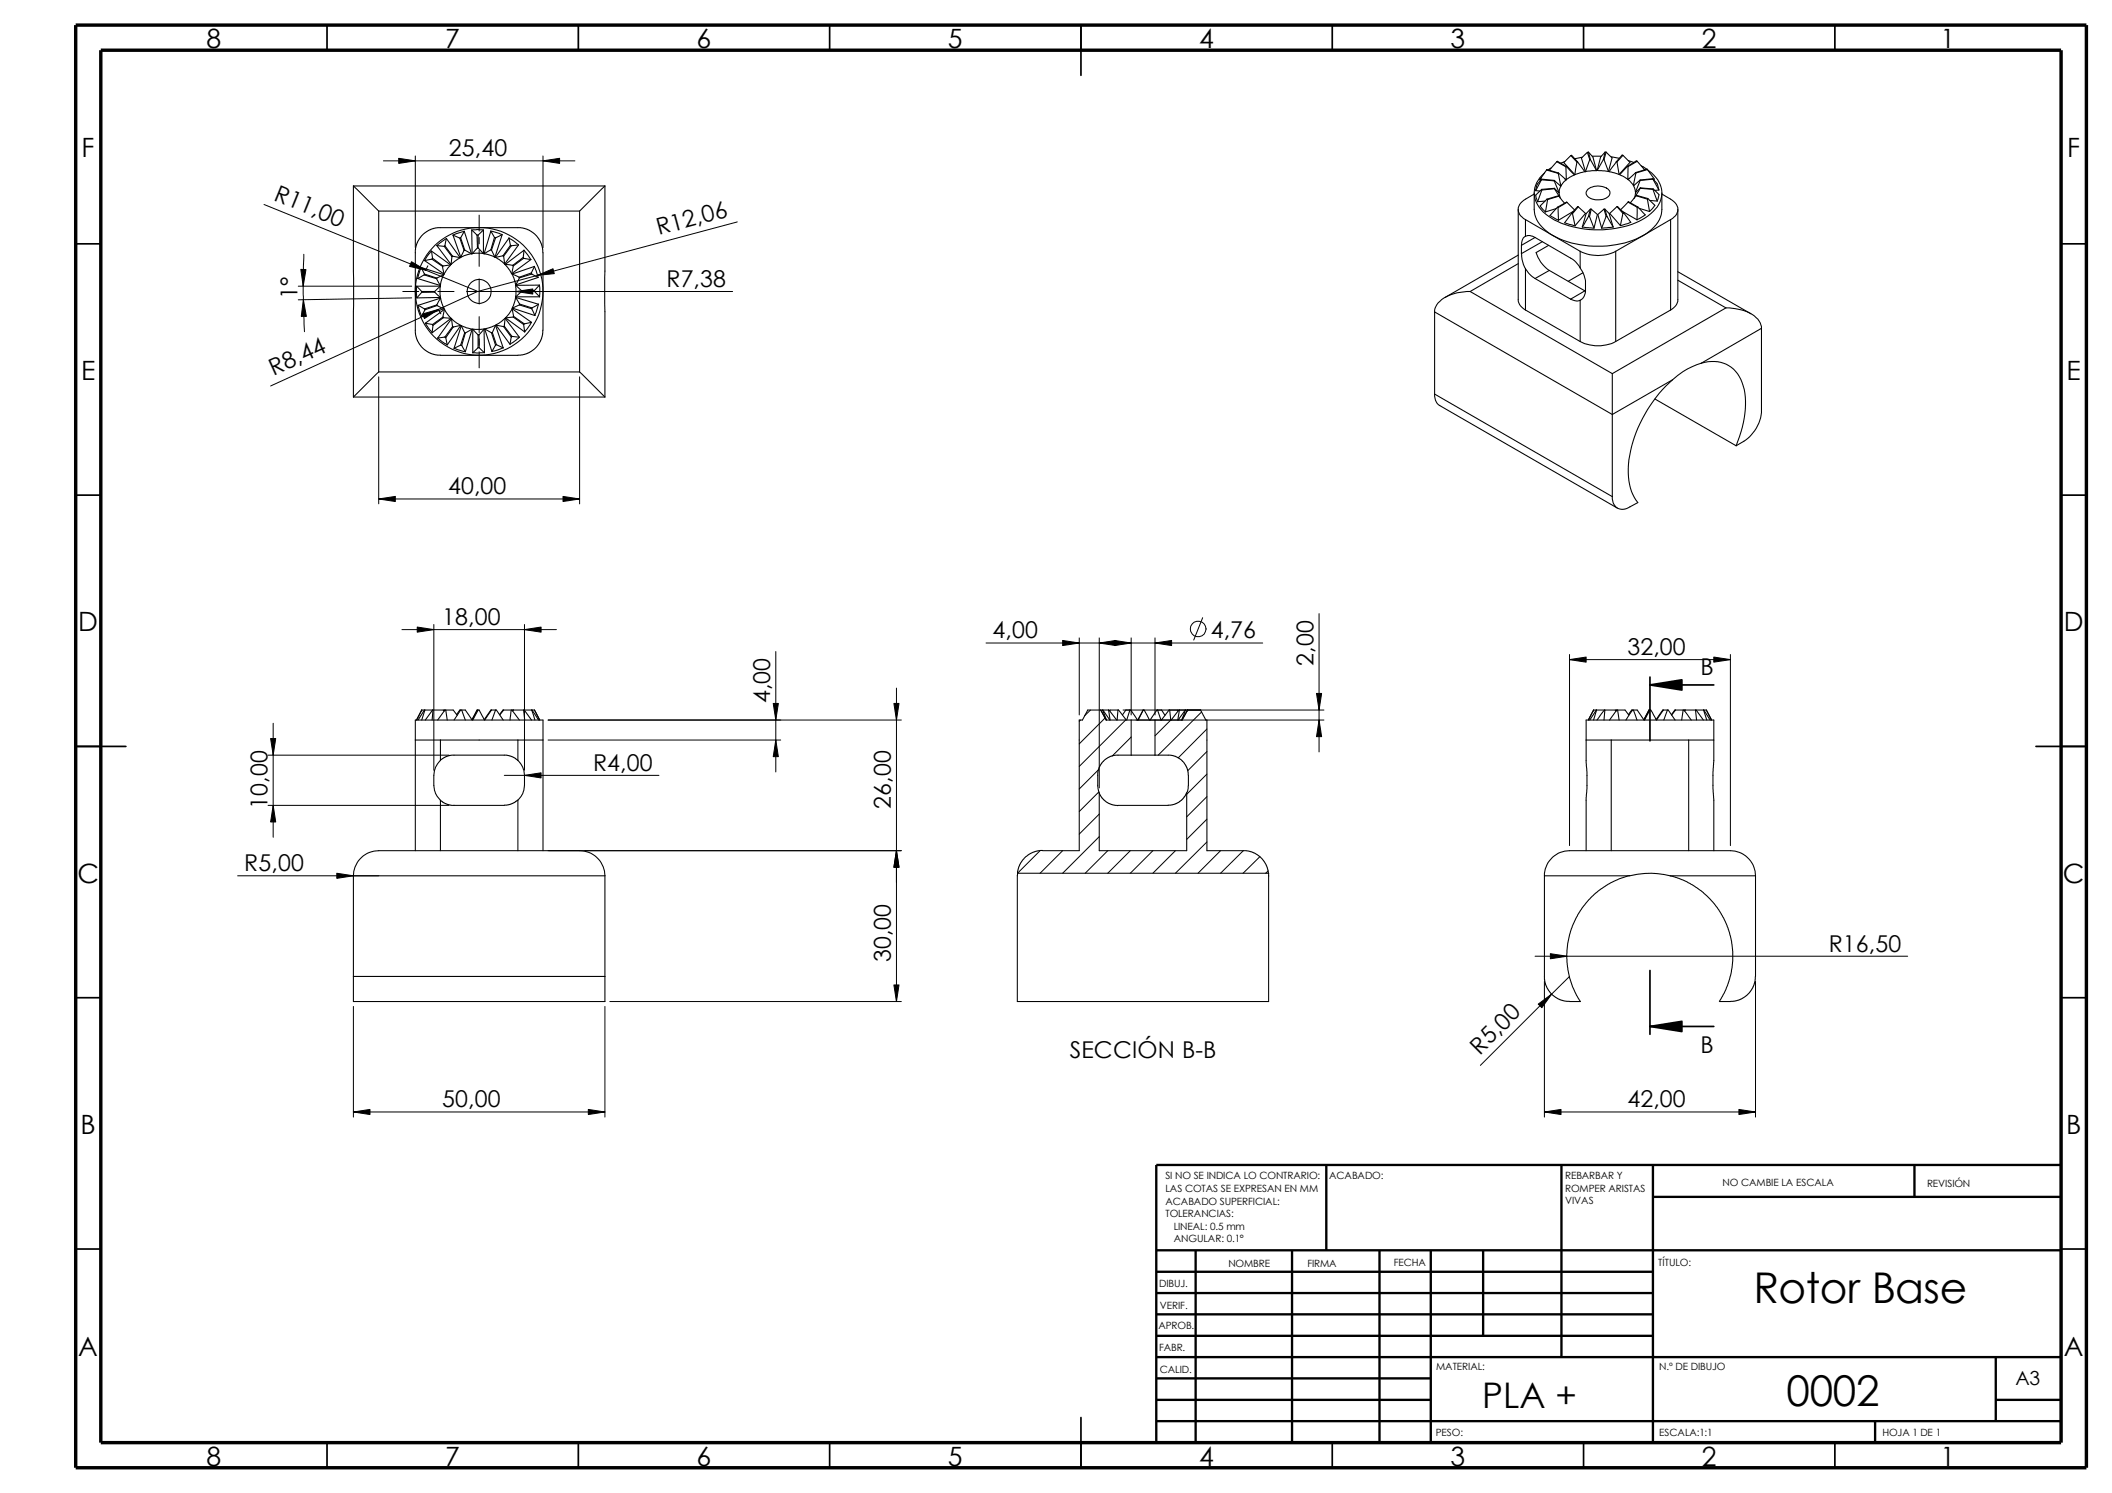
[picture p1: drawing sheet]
<svg xmlns="http://www.w3.org/2000/svg" width="420mm" height="297mm" viewBox="0 0 420 297" stroke-linecap="round" stroke-linejoin="round" font-family="sans-serif">
<g fill="none" stroke="#000" stroke-width=".34">
<path d="M65.1 5v5M115.1 5v5M165 5v5M215 5v10M265 5v5M315 5v5M365 5v5M15.1 48.5h5M410 48.5h5.1M15.1 98.5h5M410 98.5h5.1M328.2 136.3l6.4-1v2z"/>
<path d="M328.2 136.3h12.7M328.2 134.7v12.7M15.1 148.5h9.9M405 148.5h10.1M15.1 198.5h5M328.2 193.1v12.7M410 198.5h5.1M328.2 204.2l6.4-1v2zM328.2 204.2h12.7M15.1 248.5h5M410 248.5h5.1M65.1 287v5"/>
<path d="M115.1 287v5M165 287v5M215 282v10M265 287v5M315 287v5M365 287v5"/>
</g>
<g fill="none" stroke="#000" stroke-width=".47">
<path d="M263.9 231.8v17M310.6 231.8v38.2M328.8 231.8v55.2M328.8 238.1h81.2M380.9 231.8v6.3M410 231.8h-180v55.2M230 248.8h180M230 257.3h98.8M230 253h98.8M237.9 248.8v38.2M257 248.8v38.2M274.4 248.8v38.2"/>
<path d="M284.6 248.8v38.2M295.1 248.8v17M230 265.8h98.8M230 261.5h98.8M230 278.5h54.6M230 274.2h54.6M230 270h180M397 278.5h13M397 270v12.7M230 282.7h180M373 282.7v4.3"/>
</g>
<path d="M15.1 5h400v287h-400zM20.1 10h389.9v277h-389.9z" fill="none" stroke="#000" stroke-width=".68" stroke-linecap="butt"/>
<g fill="none" stroke="#000" stroke-width=".21">
<path d="M70.3 37l5 5M70.3 37v42M70.3 37h50M120.3 37l-5 5M120.3 37v42M305.2 38.4v3.3a6.3 6.3 0 0 0 3.7 5.2M305.2 38.6a7.9 7.9 0 0 0-2.7 1.8 2.12 2.12 0 0 0 1 3.3M305.5 37.9l.9 .1M306.3 35.8h.2M306.7 35.3l-.4 .5M306.7 35.8l-1.2 2.1M306.7 35.8l2.5 .2"/>
<path d="M306.7 35.6l-.9 1.1-.3 1.2M306.7 37.7l-1.2 1.1 .4 1.3M306.7 37.7v.1M306.7 35.6v.2M306.7 35.6l2.5 .3M306.7 37.8l-.8 2.3M307.7 33.8l.1-.1 2.2 .7M307.7 33.8l-1.4 2M307.7 33.8l2.3 .7M307.8 39.6l-1.4 1.4 1.1 1.2M307.8 39.6l.1 .1M307.9 39.7l-.4 2.5"/>
<path d="M308.6 33.4l-.6 .4M309.2 36l1 2.3M309.2 35.9l1.3 1.1-.3 1.3M309.2 37.5l1 .9 .2 1M309.2 37.5h.1M309.2 35.9v.1M309.2 37.5l-2.5 .3M309.2 37.5l.9 1.4M309.2 37.5l-2.5 .2M309.7 32.2l.1-.1 1.8 1M309.7 32.2l-1.5 1.7h.1M309.7 32.2l1.8 1"/>
<path d="M310 34.5l.5 2.5M310 34.4l1.6 1.4-1.1 1.2M310 34.4v.1M310.1 38.3h.1M310.1 39l1.2 1.4M310.1 39l-.1-.1-2.2 .7M310.1 39l-2.2 .7M310.4 36.9l.1 .1M311.3 35.6l.3 .1M311.3 32.1l-.8 .4M311.5 33.2l.1 2.5M311.6 33.1l1.6 1.7-1.6 .9"/>
<path d="M311.6 33.1l-.1 .1M312.5 30.9l-1.4 1.4 2.2 2.5M312.5 30.9h.2l1.1 1.3M312.5 30.9l1.2 1.4M313.7 32.3l-.4 2.5M313.8 32.2l1.5 2-2 .6M313.8 32.2l-.1 .1M314.7 31.3l-1.4 .3M315.8 30.3l-1.2 1.2 .8 2.7M315.8 30.3l.5 1.4M315.9 37.6a3.3 3.3 0 0 1 4.3 .4 1.18 1.18 0 0 1-1 1.5 3.1 3.1 0 0 1-3.6-.8l-.1-.4zM316 30.3h-.2"/>
<path d="M316 30.3l.9 .9 .7 2.8M316 30.3l.4 1.4M316.3 31.7l-.9 2.5M316.3 31.7h.1M316.4 31.7l1.2 2.3M316.8 31.1h1.7M317.6 34l-2.2 .2M317.7 33.9l2.3 .2M319 31.7h.1M319 31.7l-1.3 2.2M319.1 31.7l.9 2.4M319.3 30.3l-.9 .9-.7 2.7"/>
<path d="M319.3 30.3l-.3 1.4M319.3 30.3h.2M319.5 30.3l1.2 1.1-.7 2.7M319.5 30.3l-.4 1.4M320.5 31.2l1.6 .3M321.6 32.2l-1.5 2 2 .5M321.6 32.2h.1M321.7 32.2l.4 2.5M322.9 30.9h-.2l-1.1 1.3M322.9 30.9l1.4 1.4-2.2 2.4M322.9 30.9l-1.2 1.3M323.8 33.1l-1.6 1.7 1.6 .9"/>
<path d="M323.8 33.1h.1M323.9 33.1l-.1 2.6M323.9 31.9l1.1 .4M324.2 35.5l-.4 .2M325.1 36.8l-.2 .1M325.4 38.2h.1M325.4 34.3l-1.5 1.4 1 1.2M325.4 34.3v.1M325.4 34.4l-.5 2.5M325.5 38.9l-1.2 1.4M325.5 38.9l2.3 .6M325.5 38.9l2.2 .7"/>
<path d="M325.7 32.1l-.2-.1-1.7 1.1M325.7 32.1l1.4 1.6-.1 .1M325.7 32.1l-1.8 1M326.3 35.8l-1.3 1.2 .4 1.2M326.3 37.5l-.9 1.4M326.3 35.8v.1M326.3 37.5l2.5 .2M326.3 35.9l-.9 2.3M326.3 37.4l-.9 .9-.3 1.2M326.3 37.4v.1M326.3 37.4l2.6 .2M326.5 33l1.1 .7"/>
<path d="M327.7 33.7h-.1l-2.2 .6M327.7 33.7l1.4 1.9-.2 .1M327.7 39.6l.5 2.5M327.7 33.7l-2.3 .7M327.8 33.8a5.4 5.4 0 0 1 2.6 5.9 8.2 8.2 0 0 1-5 4.6 19.8 19.8 0 0 1-16.8-.9 5.9 5.9 0 0 1-3.3-5.6 6 6 0 0 1 2-3.4M327.8 39.5l1.4 1.4-1 1.2M327.8 39.5l-.1 .1M328.2 39.9l1.5 .1M328.8 35.6l.8 .9 .4 1.3M328.8 35.6h.1M328.8 35.6l-2.5 .2M328.8 37.7l.9 2.3"/>
<path d="M328.8 35.6l-2.5 .3M328.8 35.6l1.2 2.2M328.9 37.6l1.1 1.1-.3 1.3M328.9 37.6l-.1 .1M330 37.8l-.8 .1M330.6 38.4v3.3a6.3 6.3 0 0 1-3.7 5.2M330.6 38.6a7.9 7.9 0 0 1 2.7 1.8 2.12 2.12 0 0 1-1 3.3M75.3 42h40M75.3 42v32M82.9 56.9l1 1.1M82.9 56.9v2.4M82.9 56.9h4.7"/>
<path d="M83.1 55.4l4.5 1.4-.7-1.3M83.8 53.2l-.7 2.2M83.8 53.2l.6 1.3M83.8 53.2l4.5 1.5M83.9 58v.2M83.9 58h2.6M83.9 58.2l-1 1.1M84.4 54.7l-1.3 .7M84.4 54.7l2.5 .8M84.4 54.5v.2M84.4 54.5l2.5 .8M85.8 50l-1.4 1.8"/>
<path d="M85.8 50l.3 1.4M85.8 50l3.9 2.7M85.9 51.6l-1.4 .3 3.8 2.6M85.9 51.6l2.1 1.4M86.1 51.4l-.2 .2M86.1 51.4l2 1.5M86.5 58.1l1.1 1.1-4.7 .1M86.5 58v.1M86.5 58.1l-2.6 .1M86.9 55.3v.2M86.9 48.9l1.5 .1M86.9 48.9l2.8 3.7"/>
<path d="M87.6 56.9l-1.1 1.1M87.6 56.9v2.2M87.7 59.3l-.8 1.4M87.7 59.3l.1 .9 .5 1.2M87.7 59.3l-4.5 1.4M88 53l.3 1.5M88.1 52.9l-.1 .1M88.3 54.7l-1.4 .6M88.3 54.7l-.3 .5-.4 1.6M88.4 49l1.5 2.1M88.5 48.9l-.1 .1M88.5 48.9l1.5 2.1"/>
<path d="M88.8 47.5l-1.9 1.4M88.8 47.5l-.3 1.4M88.8 47.5l2.8 3.8M89.7 52.7l-1.4 1.8M89.7 52.7l-1.6 .2M89.9 51.1l-.2 1.5M90 51l-.1 .1M90 51l1.6 .3M90.1 46.8l1.6 4.4 .6-1.4M90.1 46.8l1.4 .6M91.5 47.4l.8 2.4M91.6 51.3l-1.9 1.3"/>
<path d="M91.6 47.3l-.1 .1M91.6 47.3l.8 2.4M92.4 46l-2.3 .8M92.4 46l-.8 1.3M92.4 46l1.4 4.5M92.4 49.7l-.1 .1M92.4 49.7l1.4 .8M93.8 50.5l-.9 .2-1.3 .5M93.8 45.8l1.1 1M93.8 45.8l.1 4.7 1.1-1.2M93.8 45.8h2.4M93.9 50.5h2.3"/>
<path d="M94.9 46.8l.1 2.5M94.9 46.8h.2M95 49.3h.1M95.1 46.8v2.5M95.1 49.3l1.1 1.2M96.2 45.8l-1.1 1M96.2 45.8v4.7M96.3 50.5l2.2 .7M97.6 46l2.3 .7M97.7 49.7l-1.4 .8M97.7 49.7h.1M97.7 46l.7 1.2"/>
<path d="M97.7 46l-1.4 4.5M97.8 49.7l.7 1.5M98.4 47.2l.2 .1M98.4 47.2l-.7 2.5M98.5 51.2l1.1 .7 .8 .6M98.6 47.3l-.8 2.4M99.9 46.7l-1.3 .6M99.9 46.7l-1.4 4.5M100.1 50.9l.1 .1M100.2 51l.2 1.5M100.4 52.6l1.4 1.8M100.5 52.6l1.5 .2"/>
<path d="M101.2 47.3l2 1.4M101.2 47.4l.3 1.4M101.2 47.4l-2.7 3.8 1.6-.3M101.5 48.8l.2 .1M101.5 48.8l-1.4 2.1M101.7 48.9l-1.5 2.1M101.9 54.5l1.4 .7M101.9 54.5l.7 2.2M102 52.8l.1 .1M102.1 52.9l-.3 1.5M102.6 56.8v2.3M102.6 59.1l-.2 .8-.5 1.4"/>
<path d="M102.6 59.1h4.7M103.2 48.7l-1.5 .2M103.2 48.7l-2.8 3.8M103.3 55.2v.1M103.3 55.3l-.7 1.4M103.7 57.8v.2M103.7 58l-1.1 1.1M103.7 58h2.6M104.1 51.2l.1 .2M104.1 51.2l.2-1.4-3.8 2.8M104.1 51.2l-2.1 1.6M104.2 51.4l1.4 .2"/>
<path d="M104.2 51.4l-2.1 1.5M104.2 49.8l1.4 1.8M105.6 51.6l-3.8 2.8M105.7 54.3l.1 .2M105.7 54.3l.6-1.3-4.4 1.5M105.7 54.3l-2.4 .9M105.8 54.5l1.2 .7M105.8 54.5l-2.5 .8M106.3 53l.7 2.2M106.3 57.8v.2M106.3 58l1 1.1M106.3 57.8h-2.6"/>
<path d="M107 55.2l-4.4 1.5M107.3 56.7l-1 1.1M107.3 56.7v2.4M107.3 56.7l-4.7 .1 1.1 1M115.3 42v32M292.5 58a8.2 8.2 0 0 0-6.6 2.6l-.4 .7-.1 .8M292.5 58l28.2 16.3M302 41.7v18.2l.5 1 1 .8M302 50.8l-14.5 8.4M302 52.5l-9.5 5.5M302.7 50.5l.1 1.1 .7 1.9M302.7 48.8v1.7"/>
<path d="M303.5 47l.9-.1 1 .3M303.5 53.5a5.7 5.7 0 0 0 1.9 1.9M303.5 47a1.95 1.95 0 0 0-.8 1.8M303.5 43.7v3.3M303.5 53.5v8.2M303.5 43.7l5.4 3.2M305.4 47.2l7.1 4.2a4.9 4.9 0 0 1 1.9 1.9M305.4 47.2l-2.7 1.6M305.4 55.4l7.1 4.1M306.8 48.1l-4.1 2.4M307.4 40l-1.5 .1M308.1 48.8l-2.5 1.4a6.4 6.4 0 0 0 2.6 3.6"/>
<path d="M308.2 53.8l-2.8 1.6M308.2 53.8l7.1 4.1M308.9 46.9a19.9 19.9 0 0 0 18 0M308.9 46.9l5.5 3.1M309.6 41.5l-2.1 .7M309.8 41.2l-1.5 1.7 1.7 .9M309.8 41.2l.2 .1M310 41.3v2.5M311.7 40.3l1.6 1.5M311.7 40.3l-1.9 .9M311.7 40.3l-1.7 1M312.5 59.5a2.16 2.16 0 0 0 1.9 .2"/>
<path d="M312.7 42.5l-1.4 1.8 2 .6M312.7 42.5h.1M312.8 42.5l.5 2.4M313.1 42l-3.1 1.8M314 41.1h-.2l-1.1 1.4M314 41.1l1.4 1.4-2.1 2.4M314 41.1l-1.2 1.4M314.4 53.3l.5 .8 .5 1.5v2.2a2.03 2.03 0 0 1-1 1.9M314.4 50a7.8 7.8 0 0 0 7 0M314.4 50v3.3M314.4 59.7v8.2M314.8 45.2l2.3 .2"/>
<path d="M314.9 54.3l-2.9 1.7M315.3 57.9l-2.8 1.6M315.3 57.9h.1M316 43.1h.2M316 43.1l-1.2 2.1M316.2 43.1l.9 2.3M316.4 41.6l-.9 .9-.7 2.7M316.4 41.6l-.4 1.5M316.4 41.6h.2M316.6 41.6l1.2 1.1-.7 2.7M316.6 41.6l-.4 1.5M319.1 41.6l-1.2 1.1 .7 2.7"/>
<path d="M319.1 41.6l.4 1.5M319.1 41.6h.2M319.3 41.6l.8 .9 .8 2.7M319.3 41.6l.4 1.5M319.5 43.1h.2M319.5 43.1l-.9 2.3M319.7 43.1l1.2 2.1M320.9 45.2l-2.3 .2M321.4 50v17.9M321.7 41.1l-1.5 1.4 2.2 2.4M321.7 41.1l1.2 1.4M321.7 41.1l1.3 1.3"/>
<path d="M322.7 42l3 1.7M322.9 42.5l-.5 2.4M323 42.4l1.4 1.8-2 .7M323 42.4l-.1 .1M323.9 40.2l-1.5 1.5M323.9 40.2l.1-.1 1.8 1.1M323.9 40.2l1.8 1M325.7 41.2v2.5M325.8 41.2l1.5 1.6-1.6 .9M325.8 41.2h-.1M326.1 41.4l2.1 .7M326.9 46.9l-5.5 3.1"/>
<path d="M332.3 43.7l-5.4 3.2M332.3 43.7v18M333.8 41.7v18.2l-.5 1-1 .8M333.8 54.1l14.5 8.3M333.8 55.8l9.6 5.5M70.3 79h50M75.3 74l-5 5M75.3 74h40M83.2 60.7l1.2 .8M83.2 60.7l.7 2.2M84.4 61.5l.1 .1M84.6 64.3l1.4 1.9"/>
<path d="M84.6 64.3l1.5 .3M86.1 64.6v.1M86.9 60.7v.1M86.9 60.7l-2.5 .8M86.9 60.8l1.4 .6-4.4 1.5 .6-1.3M86.9 60.8l-2.4 .8M87.1 67.3l1.8 1.3M88.1 63.1l.1 .1M88.1 63.1l-2 1.5M88.2 63.2l1.5 .1-3.7 2.9 .1-1.5M88.2 63.2l-2.1 1.5M88.4 61.6l-.3 1.5"/>
<path d="M88.4 61.6l1.3 1.7M88.4 61.6l-3.8 2.7M88.5 67.1l.2 .1M88.5 67.1l-1.4 .2M89.8 63.4l1 .8 .8 .5M89.8 63.4l-2.7 3.9M89.8 63.4l.2 1.6M90 65l.2 .1M90 65l-1.5 2.1M90.2 65.1l-1.5 2.1M90.3 69.3l2.3 .7M91.6 68.7h.3"/>
<path d="M91.6 68.7l-1.3 .6M91.7 64.7l-1.5 .4M91.7 64.7l-2.7 3.9-.3-1.4M91.8 64.8l2.1 .7M91.8 64.8l-1.5 4.5M91.8 64.8l.6 1.4M91.9 68.7l.7 1.3M92.4 66.2l.2 .1M92.4 66.2l-.8 2.5M92.6 66.3l-.7 2.4M93.9 65.5l-1.3 .8M93.9 65.5l-1.3 4.5"/>
<path d="M94.1 65.5l1 1.1M94.1 65.5v4.7M95.1 66.6v2.6M95.1 69.2l-1 1M95.1 66.6h.2M95.1 69.2h.2M95.3 66.6l1-1.1 .1 4.7-1.1-1M95.3 66.6v2.6M96.3 65.4l-2.2 .1M96.3 70.1l-2.2 .1M96.4 65.4l1.4 .8M96.4 65.4l1.5 4.5"/>
<path d="M97.8 66.2l.8 2.5M97.9 66.2h-.1M97.9 66.2l.9 2.4M98.6 64.7l-2.2 .7M98.6 64.7l-.7 1.5M98.6 64.7l1.5 4.5M98.6 68.7l-.7 1.2M98.7 64.7l1.5 .3M98.7 64.7l2.8 3.8M98.8 68.6l-.2 .1M98.8 68.6l1.3 .6M100.1 69.2l-2.2 .7"/>
<path d="M100.2 65l1.5 2.1M100.3 64.9l-.1 .1M100.3 64.9l1.5 2M100.5 63.3l-1.8 1.4M100.5 63.3l-.2 1.6M100.5 63.3l2.8 3.8M100.6 63.2l3.8 2.8M101.7 67.1l-.2 1.4M101.8 66.9l-.1 .2M101.8 66.9l1.5 .2M101.9 61.4l-1.3 1.8M101.9 61.4l.3 1.5"/>
<path d="M101.9 61.4l3.8 2.7M101.9 61.3l4.5 1.5M102.1 63.1l-1.5 .1M102.1 63.1l2.1 1.5M102.2 62.9l-.1 .2M102.2 62.9l2.1 1.5M103.3 67.1l-1.8 1.4M103.3 60.7l-1.4 .6M103.3 60.7l2.5 .7M103.4 60.5l-.1 .2M103.4 60.5l-.8-1.3 4.5 1.3-1.3 .8M103.4 60.5l2.4 .8"/>
<path d="M104.2 64.6l.2 1.4M104.3 64.4l-.1 .2M105.7 64.1l-1.3 1.9M105.7 64.1l-1.4 .3M105.8 61.4l.6 1.4M105.8 61.3v.1M107.1 60.5l-.7 2.3M108 65.7l-.2 1.6-1 1.7-1.4 1.1-1.5 .5-16.9 .1-1.3-.4-1.2-.7-.7-.6-.6-1-.6-1.7v-16.6l.4-1.4 .6-1.1 .7-.7 .9-.7 1.8-.5h16.6l1.3 .3 1.2 .7 .7 .7 .6 .9 .6 1.8v16M115.3 74l5 5M285.4 78.4l.2 1.2 .3 .7 .5 .4 35.4 20.4M285.4 62.1l35.3 20.4 12-6.9M285.4 78.4l35.3 20.4"/>
<path d="M285.4 62.1v16.3M303.5 61.7l10.9 6.2M314.4 67.9a7.7 7.7 0 0 0 7 0M320.7 74.3v24.5M329.2 79.4l16.2 9.3M332.3 61.7l-10.9 6.2M332.7 75.6a26.5 26.5 0 0 0-8.8 17.6 10 10 0 0 0 1.9 6.8l-1.5 .8a2.14 2.14 0 0 1-2.5 .3 2.14 2.14 0 0 1-1.1-2.3M338.4 72.3l-.8 .3a14.3 14.3 0 0 0-4.9 3M338.4 72.3a6.2 6.2 0 0 1 8.4 4.5 18.8 18.8 0 0 1-1.4 11.9M343.4 61.3a8.6 8.6 0 0 1 6.3 2.2l.5 .7 .2 1.1M343.4 61.3l-22.7 13M350.4 65.3v16.4a7.7 7.7 0 0 1-3.5 6.1l-1.5 .9"/>
<path d="M350.4 65.3l-12 7M82.6 147.2h25.4M83.9 141.3h.1M83.9 141.3h4.3l.2 .2M83.9 141.3l-1.1 2M83.9 141.3l-1 2M84.4 141.3l-1.2 2M84.5 141.3l-.6 2M86.1 141.3l-1.5 2M86.1 141.3l-.1 2M87.6 151.3l1.3-.8 .9-.3h11l1.1 .3 1.1 .8M87.6 147.2v4.1a4 4 0 0 0-1.3 3v2a4 4 0 0 0 1.3 2.9"/>
<path d="M87.6 159.2v10M88.3 141.4l1.9-.1 .8 1M88.5 141.3l-1.4 2M88.7 141.3l.3 2M91.6 141.3l-1.3 2M91.9 141.3l.7 2M93.9 143.2l1-1.9h.4l1.1 2M95 141.3l-1.1 2-1.3-2h-1.1l-.7 .9M95.1 141.3l-1 2M96.3 143.2l1.4-1.9h1.1l1.3 2M97.8 141.3l-1.4 2M98.6 141.3l-.7 2"/>
<path d="M99.4 142.2l.7-.9h1.7l1.5 2M100.2 141.3l-.8 .9M101.7 141.3l-.2 2M102.1 141.3l-.1 .1M103 159.2l-1.3 .8-1.4 .2h-10.5l-1.1-.3-1.1-.7M103 151.3a4 4 0 0 1 1.3 3v2a4 4 0 0 1-1.3 2.9v10M103 147.2v4.1M104.2 141.3l.2 2M104.3 141.3l1.4 2M105.8 141.3l.6 2M105.8 141.3l1.3 2M106.3 141.3l1 2"/>
<path d="M106.3 141.3l-4.4 .1M106.3 141.3l1.1 2M218.7 157.8l.5 .9 .9 .9 1 .5 1.3 .2M219.5 151.4l1.5-.9 .9-.3h11l.9 .3 1.4 .9 1 1.4 .2 1.5v2.5l-.3 1v11.4h-17.4v-11.4l-.3-1.3v-2.8l.2-.9zM220.5 141.3l.3 2-1.4-2 .7 2-1.1-2 1 2h15.2l1.1-2M220.8 141.4l.1-.1h1.6l1.6 2M222.2 143.3l-1.6-2h-4.2l-1.1 2h-.6v25.9h-7.3M222.4 141.3l-.2 2M223.3 142.2l.7-.9h.9l1.4 2M224.8 141.3l-.7 2M225 143.3v6.9M226.3 143.3l1.1-2h.2l1.1 2"/>
<path d="M227.4 141.3l-1 2M229.8 143.3v6.9M230.3 141.3l.7 2M231.8 142.3l-.7-1h-.9l-1.4 2M232.7 141.3l.2 2M234.3 141.5l-.1-.2h-1.6l-1.6 2M234.6 141.3l-.3 2M235.8 141.3l-1.4 2M235.8 141.3l-.7 2M236 157.7l-.4 .9-.6 .7-1 .6-.8 .2-10.8 .1M236.3 141.3l-1.2 2M236.3 141.3h.1"/>
<path d="M238.8 141.3l1.1 2h.2v25.9h7.9l1 .3 1.4 .8 .9 .9 .7 1.1 .3 1.4M238.9 141.3h-4.4l-1.5 2M315.5 147.2h25.4M317 141.3l-1 2M317 141.3h.1M317 141.3h4.3l.2 .2M317.6 141.3l-1.3 2M317.6 141.3l-.6 2M319.2 141.3l-1.5 2M319.3 141.3l-.2 2M320.5 147.2v22M321.4 141.4l1.9-.1 .8 1"/>
<path d="M321.6 141.3l-1.4 2M321.8 141.3l.3 2M324.8 141.3l-1.3 2M324.9 141.3l.8 2M328 141.3h.4l1.1 2M328 141.3l-1 1.9M328.1 141.3l-1 2-1.4-2h-1.1l-.6 .9M328.2 141.3l-1 2M329.5 143.2l1.3-1.9h1.1l1.3 2M330.9 141.3l-1.3 2M331.7 141.3l-.7 2M332.5 142.2l.7-.9h1.8l1.5 2"/>
<path d="M333.3 141.3l-.7 1M334.8 141.3l-.3 2M335.2 141.3l-.1 .1M335.9 147.2v22M337.3 141.3l.2 2M337.4 141.3l1.5 2M338.9 141.3l.6 2M339 141.3l1.2 2M339.5 141.3l1 2M339.5 141.3l-4.4 .1M70.3 174.2a5 5 0 0 1 5-5h40a5 5 0 0 1 5 5M70.3 174.2h50"/>
<path d="M70.3 174.2v25.1h50v-25.1M82.6 169.2v-25.9h25.4v25.9M202.4 173.7h50v25.6h-50zM207.4 169.2l-1.6 .3-1.7 .9-.7 .8-.6 .8-.4 1.7M307.2 174.2h17a16.1 16.1 0 0 1 8.1 0M307.2 174.2a5 5 0 0 1 5-5h32a5 5 0 0 1 5 5M307.2 174.2l.1 21 .5 1.4 1.1 1.4 1.7 1 1.6 .2M315.5 169.2v-10.5l.2-1.8v-3.3l-.2-1.8v-8.5h25.4v8.2l-.1 2.1v3.3l.1 2.1v10.2M324.2 174.2l-1.9 .6-1.9 .8-2.5 1.7-2.3 2.3-1.2 1.6-.9 1.6-1 2.5-.6 2.5-.2 3.6 .6 3.2 .5 1.6 .8 1.8 .8 1.3h-2.2M332.3 174.2l1.7 .6 1.6 .7 3.3 2.1 1.4 1.4 1.3 1.6 1.3 2 .7 1.5 .9 3.3 .2 1.8v2.1l-.3 2.4-.7 2.3-.7 1.7-1 1.5M332.3 174.2h16.9M349.2 174.2v20.1l-.2 1.5-1 1.7-.7 .7-1.2 .7-1.3 .3-2.7 .1"/>
<path d="M70.3 194.3h50"/>
<circle cx="95.3" cy="58" r="12.7"/>
<circle cx="95.3" cy="58" r="2.4"/>
</g>
<g fill="none" stroke="#000" stroke-width=".2">
<path d="M76.3 32h38.1M79.3 31.5l3.3 .5-3.3 .5zM82.6 31v18.3M108 32l3.3-.5v1zM108 31v18.3M52.5 40.7l42.4 17.2M59.3 56.9h22.6M59.8 53.6h1.1l-.6 3.3zM60.4 59.6l.5 3.3h-1zM60.4 50.6v.8a168.3 168.3 0 0 0 .2 14.6M80.1 58h3.2M81.9 52.1l2.8 1.7-3.2-.8z"/>
<path d="M81.9 59.3l-22.6 .3M84.6 58h1.2M85.1 52.9l-.3 .7M87.1 58h3.2M92.8 58h52.9M94.9 58l-41.1 18.8M95.3 42.8v3.2M95.3 47.2v1.3M95.3 49.8v3.2M95.3 55.5v5M102.7 58l3.3-.5v1zM107 54.8l3-1.3 .3 .9z"/>
<path d="M146.7 44.2l-51.4 13.7M75.3 75v25.2M84 62.5l3.2-.9-2.8 1.8zM87.3 61.7l.4 .7M95.3 63v3.2M95.3 67.4v1.3M95.3 70v3.2M115.3 75v25.2M75.3 99.3l3.3-.5v1zM75.3 99.3h40M112 98.8l3.3 .5-3.3 .5zM80 125.3h30.7"/>
<path d="M83 124.8l3.3 .5-3.3 .5zM86.3 124.2v29M104.3 125.3l3.3-.5v1zM104.3 124.2v29M153.8 140h1l-.5 3.3zM154.3 129.6v24M177.8 140h1l-.5 3.3zM178.3 136.9v62.4M196.2 127.9h55M211.4 127.4l3.3 .5-3.3 .5zM214.7 126.9v15.3M218.7 127.9l3.3-.5v1z"/>
<path d="M218.7 126.9v29.9M221.7 127.4l3.3 .5-3.3 .5zM225 126.9v15.3M229.8 127.9l3.3-.5v1zM229.8 126.9v15.3M239.3 122.9l-1.8 4.4M261.9 138h1l-.5 3.3zM262.4 122.1v27.5M312.2 131.2l3.3-.5v1zM312.2 131.2h32M312.2 130.2v38M340.9 130.7l3.3 .5-3.3 .5z"/>
<path d="M344.2 130.2v38M53.3 150.2h36M53.8 146.9h1.1l-.6 3.3zM54.3 143.9v22.7M100.3 154.3h30.8M104.3 154.3l3.3-.5v1zM109 147.2h46.3M109 143.3h70.3M154.3 147.2l.5 3.3h-1zM215 143.3l-.3 .2M216.9 141.3l-1.1 1.1M218.6 153.1l-3.9 3.9"/>
<path d="M218.6 157.6l-3.9 3.9M219.8 142.9l-5.1 5.1M223.4 141.3h40M223.9 143.3l-9.2 9.2M225 146.6l-3.7 3.8M226 143.3h37.4M232.9 143.3l-3.1 3.1M239 141.6l-8.6 8.6M240.1 145l-5.7 5.8M240.1 149.5l-3.8 3.8M240.1 154l-4 4M240.1 158.5l-4 4"/>
<path d="M262.4 143.3l.5 3.3h-1zM47.3 174.2h28M53.3 160.2h36M54.3 160.2l.6 3.3h-1.1zM67 173.7l3.3 .5-3.3 .6zM109 169.2h70.3M178.3 169.2l.5 3.4h-1zM206.9 169.3l-4.5 4.4M211.4 169.2l-4.5 4.5M218.7 162l-4 3.9M218.7 166.5l-7.3 7.2M220.4 169.2l-4.5 4.5"/>
<path d="M224.9 169.2l-4.5 4.5M229.4 169.2l-4.5 4.5M233.8 169.2l-4.4 4.5M240.1 163l-4 4M240.1 167.5l-6.3 6.2M242.8 169.2l-4.5 4.5M247.3 169.2l-4.5 4.5M250.6 170.4l-3.3 3.3M252.3 173.3l-.5 .4M121.3 199.3h58M177.8 196h1l-.5 3.3zM305.4 190.2h74.1"/>
<path d="M306 199.8l2.7-2-2 2.7zM307.2 195.2v27M308.4 189.7l3.3 .5-3.3 .6zM312.2 194.3l-17.7 17.7M349.2 195.2v27M70.3 200.2v22M120.3 200.2v22M70.3 221.2l3.3-.5v1zM70.3 221.2h50M117 220.7l3.3 .5-3.3 .5zM307.2 221.2l3.3-.5v1zM307.2 221.2h42"/>
<path d="M345.9 220.7l3.3 .5-3.3 .5z"/>
<circle cx="238.4" cy="125.1" r="1.57"/>
</g>
<g fill="#000">
<path d="M79.3 31.5l3.3 .5-3.3 .5zM108 32l3.3-.5v1zM59.8 53.6h1.1l-.6 3.3zM60.4 59.6l.5 3.3h-1zM81.9 52.1l2.8 1.7-3.2-.8zM102.7 58l3.3-.5v1zM107 54.8l3-1.3 .3 .9zM84 62.5l3.2-.9-2.8 1.8zM75.3 99.3l3.3-.5v1zM112 98.8l3.3 .5-3.3 .5zM83 124.8l3.3 .5-3.3 .5zM104.3 125.3l3.3-.5v1z"/>
<path d="M211.4 127.4l3.3 .5-3.3 .5zM218.7 127.9l3.3-.5v1zM221.7 127.4l3.3 .5-3.3 .5zM229.8 127.9l3.3-.5v1zM312.2 131.2l3.3-.5v1zM328.2 136.3l6.4-1v2zM340.9 130.7l3.3 .5-3.3 .5zM53.8 146.9h1.1l-.6 3.3zM104.3 154.3l3.3-.5v1zM154.3 147.2l.5 3.3h-1zM153.8 140h1l-.5 3.3zM177.8 140h1l-.5 3.3z"/>
<path d="M262.4 143.3l.5 3.3h-1zM261.9 138h1l-.5 3.3zM54.3 160.2l.6 3.3h-1.1zM67 173.7l3.3 .5-3.3 .6zM178.3 169.2l.5 3.4h-1zM177.8 196h1l-.5 3.3zM306 199.8l2.7-2-2 2.7zM308.4 189.7l3.3 .5-3.3 .6zM328.2 204.2l6.4-1v2zM70.3 221.2l3.3-.5v1zM117 220.7l3.3 .5-3.3 .5zM307.2 221.2l3.3-.5v1z"/>
<path d="M345.9 220.7l3.3 .5-3.3 .5z"/>
</g>
<g font-size="8.4">
<text x="348.8" y="259.2">Rotor Base</text>
<text x="355.4" y="279.7">0002</text>
</g>
<text font-size="7" x="294.8" y="280.1">PLA +</text>
<g font-size="5.3">
<text x="41.1" y="9.6">8</text>
<text x="88.6" y="9.6">7</text>
<text x="138.6" y="9.6">6</text>
<text x="188.6" y="9.6">5</text>
<text x="238.6" y="9.6">4</text>
<text x="288.6" y="9.6">3</text>
<text x="338.6" y="9.6">2</text>
<text x="386.1" y="9.6">1</text>
<text x="16.2" y="31.3">F</text>
<text x="411.3" y="31.3">F</text>
<text x="16.1" y="75.6">E</text>
<text x="411.1" y="75.6">E</text>
<text x="15.6" y="125.6">D</text>
<text x="410.6" y="125.6">D</text>
<text x="15.4" y="175.6">C</text>
<text x="410.4" y="175.6">C</text>
<text x="16" y="225.6">B</text>
<text x="411" y="225.6">B</text>
<text x="15.6" y="269.8">A</text>
<text x="410.6" y="269.8">A</text>
<text x="41.1" y="291.6">8</text>
<text x="88.6" y="291.6">7</text>
<text x="138.6" y="291.6">6</text>
<text x="188.6" y="291.6">5</text>
<text x="238.6" y="291.6">4</text>
<text x="288.6" y="291.6">3</text>
<text x="338.6" y="291.6">2</text>
<text x="386.1" y="291.6">1</text>
</g>
<g font-size="4.6">
<text x="89.3" y="31.1">25,40</text>
<text x="54.3" y="39.8" transform="rotate(22 54.3 39.8)">R11,00</text>
<text x="131.1" y="46.8" transform="rotate(-15 131.1 46.8)">R12,06</text>
<text x="59.2" y="59.6" transform="rotate(-90 59.2 59.6)">1°</text>
<text x="132.6" y="57.1">R7,38</text>
<text x="54.4" y="74.8" transform="rotate(-25 54.4 74.8)">R8,44</text>
<text x="89.1" y="98.3">40,00</text>
<text x="88" y="124.3">18,00</text>
<text x="197.5" y="127">4,00</text>
<text x="240.9" y="126.9">4,76</text>
<text x="323.8" y="130.3">32,00</text>
<text x="261.3" y="132.4" transform="rotate(-90 261.3 132.4)">2,00</text>
<text x="338.3" y="134.4">B</text>
<text x="153.2" y="139.9" transform="rotate(-90 153.2 139.9)">4,00</text>
<text x="118" y="153.3">R4,00</text>
<text x="53.2" y="160.9" transform="rotate(-90 53.2 160.9)">10,00</text>
<text x="177.2" y="160.9" transform="rotate(-90 177.2 160.9)">26,00</text>
<text x="48.6" y="173.4">R5,00</text>
<text x="177.2" y="191.5" transform="rotate(-90 177.2 191.5)">30,00</text>
<text x="363.8" y="189.3">R16,50</text>
<text x="338.3" y="209.6">B</text>
<text x="212.8" y="210.4">SECCIÓN B-B</text>
<text x="294.4" y="210" transform="rotate(-45 294.4 210)">R5,00</text>
<text x="88" y="220.3">50,00</text>
<text x="323.8" y="220.3">42,00</text>
</g>
<text font-size="3.9" x="400.9" y="275.5">A3</text>
<g font-size="2">
<text x="231.8" y="234.7">SI NO SE INDICA LO CONTRARIO:</text>
<text x="231.8" y="237.2">LAS COTAS SE EXPRESAN EN MM</text>
<text x="231.8" y="239.6">ACABADO SUPERFICIAL:</text>
<text x="264.4" y="234.7">ACABADO:</text>
<text x="311.4" y="239.6">VIVAS</text>
<text x="311.4" y="234.6">REBARBAR Y</text>
<text x="311.4" y="237.1">ROMPER ARISTAS</text>
<text x="342.7" y="236">NO CAMBIE LA ESCALA</text>
<text x="383.4" y="236.2">REVISIÓN</text>
<text x="231.8" y="242.1">TOLERANCIAS:</text>
<text x="233.5" y="244.6">LINEAL: 0.5 mm</text>
<text x="233.5" y="247.1">ANGULAR: 0.1°</text>
<text x="277.3" y="252">FECHA</text>
<text x="329.9" y="252">TÍTULO:</text>
<text x="230.6" y="256.1">DIBUJ.</text>
<text x="244.4" y="252.1">NOMBRE</text>
<text x="260.1" y="252">FIRMA</text>
<text x="230.7" y="260.4">VERIF.</text>
<text x="230.5" y="264.5">APROB.</text>
<text x="230.6" y="268.8">FABR.</text>
<text x="230.7" y="273.2">CALID.</text>
<text x="285.7" y="272.6">MATERIAL:</text>
<text x="330.1" y="272.6">N.º DE DIBUJO</text>
<text x="285.7" y="285.6">PESO:</text>
<text x="330.1" y="285.7">ESCALA:1:1</text>
<text x="374.5" y="285.7">HOJA 1 DE 1</text>
</g>
</svg>
